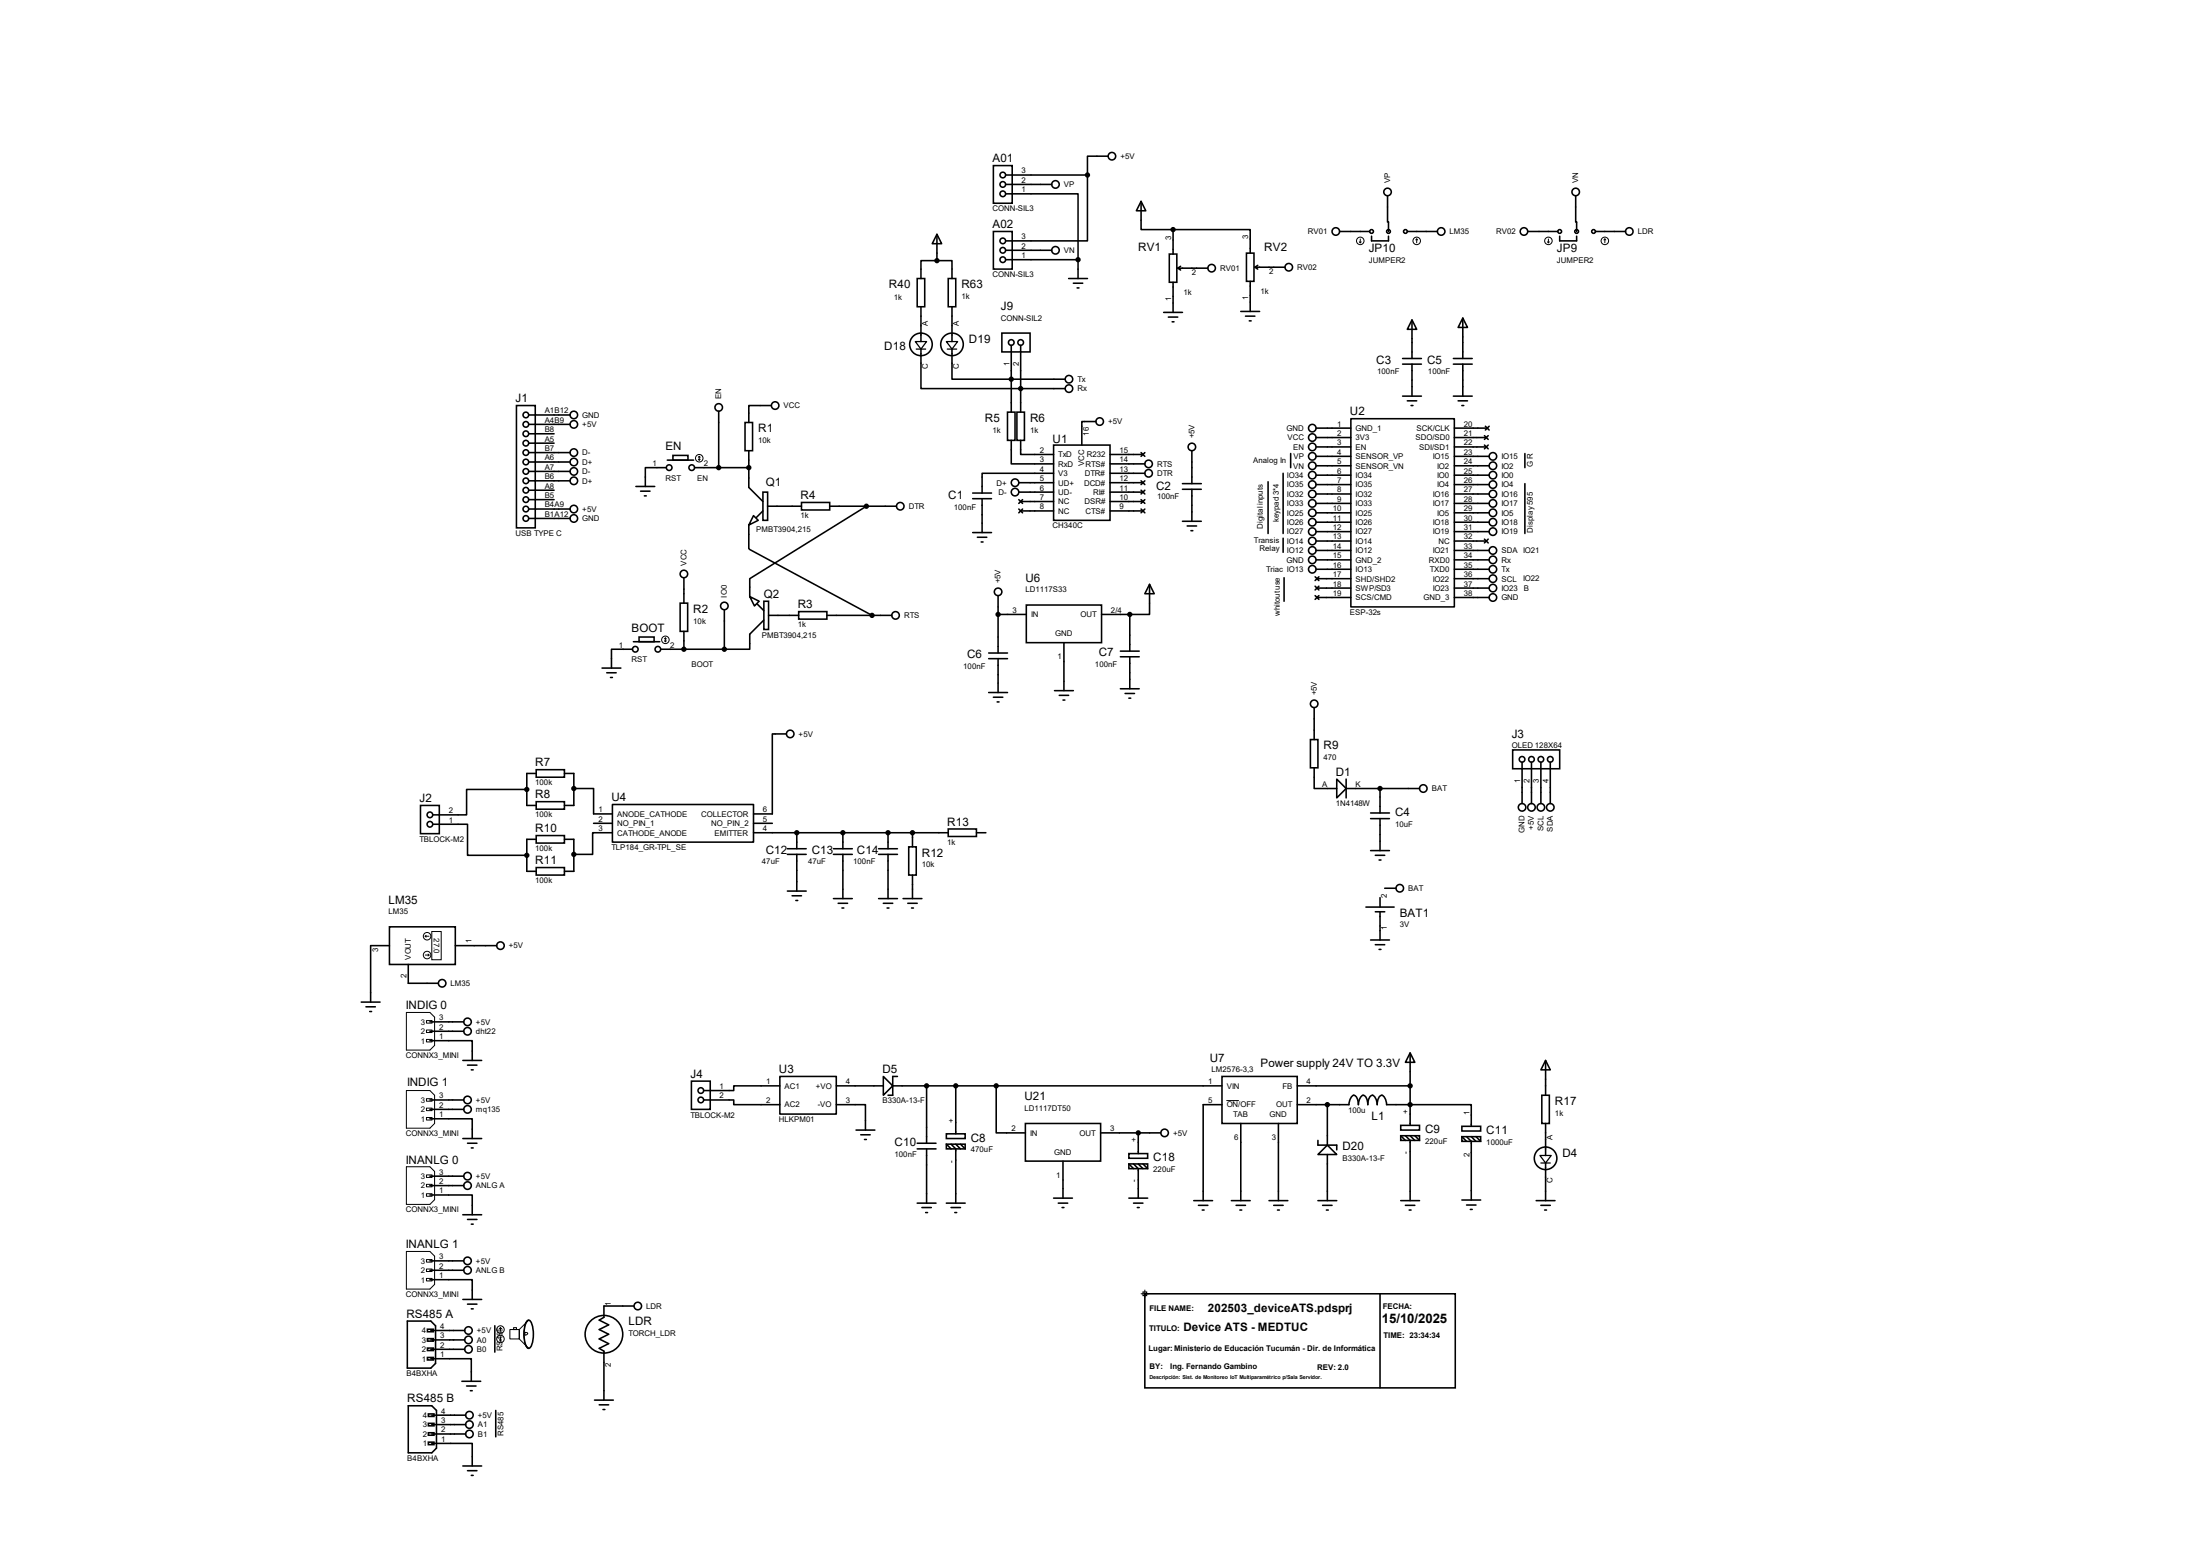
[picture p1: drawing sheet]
<svg xmlns="http://www.w3.org/2000/svg" width="297mm" height="210mm" viewBox="0 0 297 210" stroke-linecap="round" stroke-linejoin="round" font-family="sans-serif">
<g fill="none" stroke="#000" stroke-width=".21">
<path d="M123.8 37.6h1v3.8h-1zM126.5 31.6l.6 1.3h-1.2zM126.5 35.2h-2.2v2.4M126.5 35.2h2v2.4M126.5 31.6v3.6M128 37.6h1v3.8h-1zM134.1 22.4h2.6v5h-2.6zM134.1 31.2h2.6v5.1h-2.6zM135.8 26.2h9.7v8.9M135.8 23.6h11M135.8 35.1h9.7M135.8 24.9h6.2"/>
<path d="M135.8 33.8h6.2M144.3 37.6h2.5M144.9 38.2h1.3M145.4 38.9h.3M145.5 35.1v2.5M146.8 23.6v8.9h-11M149.6 21.1h-2.8v2.5M154.1 27.2l.6 1.2h-1.3zM154.1 27.2v3.8h4.3M157.9 34.3h1v3.8h-1zM158.4 31h10.4v3.2M158.4 31v3.3"/>
<path d="M158.4 38.1v4.1M159 36.2h4.1M159 36.2l.4 .2M159.4 35.9l-.4 .3M168.3 34.2h1v3.8h-1zM168.8 38v4M169.4 36.1h4.1M169.4 36.1l.4 .2M169.8 35.8l-.4 .3M180.8 31.2h4.1M185.2 31.9v.6h2.3v-.6M187.3 26.4v3.6h.2v1.2"/>
<path d="M190 31.2h4.1M206.2 31.2h4.1M210.6 31.9v.6h2.3v-.6M212.7 26.4v3.6h.2v1.2M215.4 31.2h4.1M69.7 54.7h2.6v16.5h-2.6zM71.4 56h5.6M71.4 57.3h5.6M71.4 58.5h3.4M71.4 59.8h3.4M97 55.5v7.6M100.6 57h1v3.8h-1z"/>
<path d="M104.1 54.7h-3v2.3M124.3 47.1v5.4h19.5M124.3 41.4v4.7M128.5 47.1v4.1h15.3M128.5 41.4v4.7M135.3 45h3.8v2.5h-3.8zM136 55.6h1v3.8h-1zM136.5 59.4v3.2h5.7M136.5 46.6v9M137.3 55.6h1v3.8h-1zM137.8 59.4v1.9h4.4M137.8 46.6v9"/>
<path d="M148 56.9h-2v3.2M157.1 42.2h2.5M157.7 42.8h1.3M158.2 43.4h.3M167.5 42h2.6M168.1 42.7h1.3M168.7 43.3h.2M177.7 57.8h4.7M177.7 59.1h4.7M182.4 56.5h13.9v25.4h-13.9zM189.4 48.4h2.5M189.4 49.1h2.5"/>
<path d="M189.4 53.5h2.5M190 54.1h1.3M190.5 54.7h.3M190.6 43.2l.7 1.2h-1.3zM190.6 43.2v5.2M190.6 49.1v4.4M196.2 48.4h2.6M196.2 49.1h2.6M196.2 53.5h2.6M196.3 57.8h4.5M196.3 59.1h4.4M196.8 54.1h1.3"/>
<path d="M197.4 54.7h.2M197.5 42.9l.6 1.3h-1.3zM197.5 42.9v5.5M197.5 49.1v4.4M200.4 58.8l.5 .5M200.5 57.5l.5 .5M200.9 58.8l-.5 .5M201 57.5l-.5 .5M71.4 70h5.6M71.4 68.7h5.6M71.4 61.1h5.6M71.4 62.4h5.6"/>
<path d="M71.4 63.6h5.6M71.4 64.9h5.6M71.4 66.2h3.4M71.4 67.4h3.4M85.9 65.7h2.5M86.5 66.3h1.3M87 66.9h.2M90 63.1h-2.9v2.6M90.1 62.1h3.5M90.8 61.5h2.1v.6h-2.1zM92.3 78v3.4M93.8 63.1h7.3"/>
<path d="M101.1 70.9v3.1l.1 .2 16.5 8.9M101.1 60.8v5l1.9 1.9M101.7 69.6l.7 .6-1.3 .7zM103 66.4h.6v3.8h-.6zM103 69l-.9 .8M103.6 68.3h4.6M108.2 67.8h3.8v1h-3.8zM112 68.3h9M117 68.3l-15.8 9.8v2.4M131.3 71.9h2.6M131.3 66.5h2.6M131.3 67.3h2.6"/>
<path d="M132 72.5h1.2M132.5 73.2h.2M132.6 67.3v4.6M137.5 65.2h4.7M137.5 66.4h4.7M137.5 67.4l.5 .5M137.5 68.7l.5 .5M137.8 67.7h4.4M137.8 69h4.4M138 67.4l-.5 .5M138 68.7l-.5 .5M142.2 60.1h7.7v10.1h-7.7z"/>
<path d="M142.2 63.9h-9.6v2.6M149.9 65.2h4.4M149.9 66.4h4.4M149.9 67.7h4.4M149.9 69h4.4M149.9 61.3h4.4M149.9 62.6h4.7M149.9 63.9h4.7M154.1 68.7l.5 .5M154.1 67.4l.5 .5M154.1 66.2l.5 .5M154.1 64.9l.5 .5"/>
<path d="M154.1 61.1l.5 .5M154.6 68.7l-.5 .5M154.6 67.4l-.5 .5M154.6 66.2l-.5 .5M154.6 64.9l-.5 .5M154.6 61.1l-.5 .5M155.2 78.9l.6 1.2h-1.2zM155.2 78.9v4h-2.7M159.6 65.3h2.6M159.6 66h2.6M159.6 70.4h2.6M160.3 71h1.2"/>
<path d="M160.8 71.6h.2M160.9 60.8v4.5M160.9 66v4.4M171.2 65v7M173.2 63.9v8.1M173.2 72.6v1.9M173.4 78v3.2M174.2 61.2v1.9M177.5 77.9l.6 .5M177.5 79.1l.6 .5M177.7 60.3h4.7M177.7 61.6h4.7"/>
<path d="M177.7 62.9h4.7M177.7 64.1h4.7M177.7 65.4h4.7M177.7 66.7h4.7M177.7 67.9h4.7M177.7 69.2h4.7M177.7 70.5h4.7M177.7 71.8h4.7M177.7 73h4.7M177.7 74.3h4.7M177.7 75.6h4.7M177.7 76.8h4.7"/>
<path d="M177.8 78.1h4.6M177.8 79.4h4.6M178.1 77.9l-.6 .5M178.1 79.1l-.6 .5M196.3 60.3h4.4M196.3 61.6h4.7M196.3 62.9h4.7M196.3 64.1h4.7M196.3 65.4h4.7M196.3 66.7h4.7M196.3 67.9h4.7M196.3 69.2h4.7"/>
<path d="M196.3 70.5h4.7M196.3 71.8h4.7M196.3 73h4.4M196.3 74.3h4.7M196.3 75.6h4.7M196.3 76.8h4.7M196.3 78.1h4.7M196.3 79.4h4.7M200.4 60.1l.5 .5M200.4 72.8l.5 .5M200.9 60.1l-.5 .5M200.9 72.8l-.5 .5"/>
<path d="M205.9 61.2v1.9M205.9 65.3v6.7M81.3 90.2h2.5M81.9 90.8h1.3M82.4 91.4h.3M85.4 87.6h-2.9v2.6M85.5 86.6h3.6M86.3 86h2v.6h-2zM89.2 87.6h8.6M91.8 81.4h1v3.8h-1zM92.3 85.2v2.4M97.8 82.3v5.3"/>
<path d="M101.2 80.5l1.3 .7-.6 .6zM102.2 81.5l.9 .9M103.1 81.2h.7v3.8h-.7zM103.1 83.7l-1.9 1.9v2h-3.4M103.8 83.1h4M106.2 99.1h-1.9v10.8h-2.6M107.8 82.5h3.8v1.1h-3.8zM111.6 83.1h8.8M133.5 88.1h2.5M133.5 88.9h2.5M133.5 93.5h2.5M134.1 94.1h1.3"/>
<path d="M134.6 94.7h.3M134.7 80.4v7.7M134.7 88.9v4.6M134.7 82.9h3.9M138.6 81.7h10.1v5h-10.1zM142.4 93.2h2.5M143 93.9h1.3M143.5 94.5h.3M143.6 86.7v6.5M148.7 82.9h3.8M151.3 87.9h2.5M151.3 88.6h2.5"/>
<path d="M151.3 93h2.5M151.9 93.6h1.3M152.4 94.2h.3M152.5 82.9v5M152.5 88.6v4.4M176.9 99.8h1v3.8h-1zM177.4 95.5v4.3M177.5 80.4l.6 .5M177.8 80.6h4.6M178.1 80.4l-.6 .5M196.3 80.6h4.7M56.8 108.7h2.5v3.8h-2.5z"/>
<path d="M58.4 111.3h4.7v4.1h8M71.1 106.6h-8.1v3.4h-4.6M72.4 103.9h3.8v1h-3.8zM72.4 108.2h3.8v1h-3.8zM72.4 112.8h3.8v1h-3.8zM72.4 117.1h3.8v1h-3.8zM72.4 104.4h-1.3v4.3h1.3M72.4 113.3h-1.3v4.3h1.3M76.2 104.4h1.3v4.3h-1.3M76.2 113.3h1.3v4.3h-1.3M77.5 106.4h2.6v3.5h2.6M80.1 111.1h2.6"/>
<path d="M82.7 108.6h19v5.1h-19zM82.7 112.4h-2.7v2.9h-2.5M101.7 112.4h26.3M101.7 111.1h2.6M106.3 114.6h2.5M106.3 115.3h2.5M107.6 112.4h.1M107.6 112.4v2.2M107.6 115.3v5M112.5 114.6h2.6M112.5 115.3h2.6M113.8 112.4h.1"/>
<path d="M113.8 112.4v2.2M113.8 115.3v6M118.6 114.6h2.6M118.6 115.3h2.6M119.9 112.4h.1M119.9 112.4v2.2M119.9 115.3v6M122.7 114.3h1v3.8h-1zM123.2 112.4v1.9M123.2 118.1v3.2M128 111.9h3.8v1h-3.8zM131.8 112.4h1.3"/>
<path d="M177.4 103.6v2.8h3.1M180.5 105.2l1.2 1.2-1.2 1.3zM181.7 106.4h9.9M181.7 105.2v2.5M185 114.8h2.6M185 109.7h2.6M185 110.5h2.6M185.7 115.4h1.2M186.2 116.1h.2M186.3 106.4v3.3M186.3 110.5v4.3M186.9 119.9h1.6"/>
<path d="M204.2 101.2h6.4v2.6h-6.4zM205.5 102.9v5.6M206.8 102.9v5.6M208 102.9v5.6M209.3 102.9v5.6M48.8 135.3h2.5M49.4 135.9h1.3M49.9 136.5h.3M52.6 125.1h8.9v5.1h-8.9zM52.6 127.6h-2.6v7.7M55.1 130.2v2.5h4.1M58 139.2h4.6"/>
<path d="M58 137.9h4.6M61.5 127.6h5.6M106.3 120.3h2.5M106.9 120.9h1.3M107.4 121.5h.3M112.5 121.3h2.6M113.2 121.9h1.2M113.7 122.6h.2M118.6 121.3h2.6M119.3 121.9h1.2M119.8 122.6h.2M121.9 121.3h2.6"/>
<path d="M122.6 121.9h1.2M123.1 122.6h.2M184.4 122.4h3.8M185 126.9h2.6M185.7 123.1h1.2M185.7 127.5h1.2M186.2 128.1h.2M186.3 121.2v1.2M186.3 123.1v3.8M58 140.5h5.8v2.6M58 151h5.8v2.7M58 149.7h4.6"/>
<path d="M58 148.5h4.6M58 158.7h4.6M62.5 143.1h2.5M62.5 153.7h2.5M63.1 154.3h1.3M63.1 143.8h1.3M63.6 144.4h.3M63.6 154.9h.3M93.3 145.9h2.6v3.8h-2.6zM95 148.5h4.1v.6h6.2M105.3 145.3h7.6v5.1h-7.6zM105.3 146.6h-6.2v.6h-4.1"/>
<path d="M112.9 149.1h3.9v3.4M112.9 146.6h6.4M115.6 152.5h2.5M116.2 153.2h1.3M116.7 153.8h.3M119.3 145.3l1.2 1.3-1.2 1.2zM120.5 146.6h44.5M121.2 145.3h-.7v2.5h-.6M123.8 154.3h2.6M123.8 155.1h2.6M125.1 146.6v7.7M125.1 155.1v7.3"/>
<path d="M127.8 153h2.5v.7h-2.5zM127.8 154.4h2.5v.7h-2.5zM127.8 154.4l.6 .7M128.4 154.4l.6 .7v7.3M129 146.6v6.4M129 154.4l.7 .7M129.7 154.4l.6 .7M134.5 146.6v6.3h3.9M138.4 151.6h10.2v5.1h-10.2zM143.5 156.7v5M148.6 152.9h8.1M152.4 155.7h2.5v.6h-2.5z"/>
<path d="M152.4 157.1h2.5v.6h-2.5zM152.4 157.1l.6 .6M153 157.1l.7 .6v4M153.7 152.9v2.8M153.7 157.1l.6 .6M154.3 157.1l.6 .6M165 145.3h10.1v6.3h-10.1zM165 149.1h-2.6v13M167.5 151.6v10.5M172.6 151.6v10.5M175.1 149.1h7a1.35 1.35 0 0 1 .7-1.3 1.16 1.16 0 0 1 .6 1.3 1.35 1.35 0 0 1 .6-1.3 1.16 1.16 0 0 1 .7 1.3 1.16 1.16 0 0 1 .6-1.3 1.35 1.35 0 0 1 .6 1.3 1.16 1.16 0 0 1 .7-1.3 1.35 1.35 0 0 1 .6 1.3h11.4v2.9M175.1 146.6h15.3"/>
<path d="M177.9 153.9v.7h2.6v.6M179.2 154.6l1.3 1.2h-2.6zM179.2 149.1v5.5M179.2 155.8v6.3M189.1 151.9h2.5v.6h-2.5zM189.1 153.3h2.5v.6h-2.5zM189.1 153.3l.6 .6M189.7 153.3l.7 .6v8.2M190.4 142.1l.6 1.3h-1.3zM190.4 142.1v9.8M190.4 153.3l.6 .6M191 153.3l.6 .6"/>
<path d="M197.4 152h2.5v.7h-2.5zM197.4 153.4h2.5v.7h-2.5zM197.4 153.4l.6 .7M198 153.4l.6 .7v7.9M198.6 153.4l.7 .7M199.3 153.4l.6 .7M208.2 147.8h1v3.8h-1zM208.7 143.1l.6 1.3h-1.3zM208.7 143.1v4.7M208.7 151.6v4.4M208.7 157v5.1M55 178.3h3.2l.6 .6v5.1l-.6 .7h-3.2z"/>
<path d="M57.7 179.4h.8v.3h-.8zM58 161.3h5.8v2.7M58 172.7h5.8v2.7M58 160h4.6M58 171.4h4.6M58 170.2h4.6M58.2 179.6h4.5M62.5 164h2.5M62.5 175.4h2.5M63.1 164.6h1.3M63.1 176h1.3M63.6 165.2h.3"/>
<path d="M63.6 176.7h.3M66.8 178.9v3.6M71.2 178.3l.2-.1a1.38 1.38 0 0 1 .6 1.3 3.8 3.8 0 0 1-.4 2.4l-.2 .1a1.38 1.38 0 0 1-.6-1.3 3.8 3.8 0 0 1 .4-2.4zM85.6 176.3h-4.1v1.5l-.6 .4 1.3 .6-1.3 .7 1.3 .6-1.3 .6 1.3 .7-1.3 .6 .6 .4v6.6M123.8 162.4h2.6M124.5 163h1.2M125 163.7h.2M127.8 162.4h2.5M128.4 163h1.3M128.9 163.7h.3M142.2 161.7h2.6M142.9 162.4h1.2"/>
<path d="M143.4 163h.2M152.4 161.7h2.5M153 162.4h1.3M153.5 163h.3M154.6 174.6h41.9v12.7h-41.9zM161.2 162.1h2.5M161.8 162.7h1.3M162.3 163.3h.3M166.2 162.1h2.6M166.9 162.7h1.2M167.4 163.3h.2M171.3 162.1h2.6"/>
<path d="M172 162.7h1.2M172.5 163.3h.2M177.9 162.1h2.6M178.6 162.7h1.2M179.1 163.3h.2M186.3 174.6v12.7M189.1 162.1h2.5M189.7 162.7h1.3M190.2 163.3h.3M197.4 162h2.5M198 162.6h1.3M198.5 163.2h.3"/>
<path d="M207.4 162.1h2.5M208 162.7h1.3M208.5 163.3h.3M55.1 189.7h3.2l.6 .7v5.1l-.6 .6h-3.2zM57.7 183.2h.8v.4h-.8zM57.7 181.9h.8v.4h-.8zM57.7 180.7h.8v.3h-.8zM57.8 194.6h.8v.4h-.8zM57.8 193.4h.8v.3h-.8zM57.8 192.1h.8v.3h-.8zM57.8 190.8h.8v.4h-.8zM58.2 183.4h5.4v3"/>
<path d="M58.2 180.8h4.5M58.2 182.1h4.5M58.3 194.8h5.5v3.1M58.3 191h4.6M58.3 192.3h4.6M58.3 193.5h4.6M62.4 186.4h2.5M62.5 197.9h2.5M63 187.1h1.3M63.1 198.5h1.3M63.5 187.7h.3M63.6 199.1h.3"/>
<path d="M66.9 190.4v3.5M80.3 189h2.5M80.9 189.6h1.3M81.4 190.2h.3"/>
<circle cx="135.4" cy="23.6" r=".38"/>
<circle cx="135.4" cy="26.2" r=".38"/>
<circle cx="135.4" cy="24.9" r=".38"/>
<circle cx="135.4" cy="35.1" r=".38"/>
<circle cx="135.4" cy="33.8" r=".38"/>
<circle cx="135.4" cy="32.5" r=".38"/>
<circle cx="142.5" cy="24.9" r=".51"/>
<circle cx="142.5" cy="33.8" r=".51"/>
<circle cx="150.1" cy="21.1" r=".51"/>
<circle cx="163.6" cy="36.2" r=".51"/>
<circle cx="174" cy="36.1" r=".51"/>
<circle cx="180.3" cy="31.2" r=".51"/>
<circle cx="185.2" cy="31.2" r=".25"/>
<circle cx="187.3" cy="25.9" r=".51"/>
<circle cx="187.5" cy="31.2" r=".25"/>
<circle cx="189.7" cy="31.2" r=".25"/>
<circle cx="194.6" cy="31.2" r=".51"/>
<circle cx="205.7" cy="31.2" r=".51"/>
<circle cx="210.6" cy="31.2" r=".25"/>
<circle cx="212.7" cy="25.9" r=".51"/>
<circle cx="212.9" cy="31.2" r=".25"/>
<circle cx="215.1" cy="31.2" r=".25"/>
<circle cx="220" cy="31.2" r=".51"/>
<circle cx="71" cy="56" r=".38"/>
<circle cx="71" cy="58.5" r=".38"/>
<circle cx="71" cy="57.3" r=".38"/>
<circle cx="71" cy="59.8" r=".38"/>
<circle cx="77.5" cy="56" r=".51"/>
<circle cx="77.5" cy="57.3" r=".51"/>
<circle cx="97" cy="55" r=".51"/>
<circle cx="104.6" cy="54.7" r=".51"/>
<circle cx="124.3" cy="46.5" r="1.52"/>
<circle cx="128.5" cy="46.5" r="1.52"/>
<circle cx="136.5" cy="46.2" r=".38"/>
<circle cx="137.8" cy="46.2" r=".38"/>
<circle cx="144.3" cy="51.2" r=".51"/>
<circle cx="144.3" cy="52.5" r=".51"/>
<circle cx="148.5" cy="56.9" r=".51"/>
<circle cx="177.2" cy="59.1" r=".51"/>
<circle cx="177.2" cy="57.8" r=".51"/>
<circle cx="71" cy="62.4" r=".38"/>
<circle cx="71" cy="66.2" r=".38"/>
<circle cx="71" cy="68.7" r=".38"/>
<circle cx="71" cy="67.4" r=".38"/>
<circle cx="71" cy="63.6" r=".38"/>
<circle cx="71" cy="64.9" r=".38"/>
<circle cx="71" cy="61.1" r=".38"/>
<circle cx="71" cy="70" r=".38"/>
<circle cx="77.5" cy="61.1" r=".51"/>
<circle cx="77.5" cy="62.4" r=".51"/>
<circle cx="77.5" cy="63.6" r=".51"/>
<circle cx="77.5" cy="68.7" r=".51"/>
<circle cx="77.5" cy="64.9" r=".51"/>
<circle cx="77.5" cy="70" r=".51"/>
<circle cx="90.3" cy="63.1" r=".38"/>
<circle cx="92.3" cy="77.5" r=".51"/>
<circle cx="93.4" cy="63.1" r=".38"/>
<circle cx="121.5" cy="68.3" r=".51"/>
<circle cx="134.7" cy="79.9" r=".51"/>
<circle cx="137" cy="66.4" r=".51"/>
<circle cx="137" cy="65.2" r=".51"/>
<circle cx="155.1" cy="63.9" r=".51"/>
<circle cx="155.1" cy="62.6" r=".51"/>
<circle cx="160.9" cy="60.3" r=".51"/>
<circle cx="177.2" cy="61.6" r=".51"/>
<circle cx="177.2" cy="60.3" r=".51"/>
<circle cx="177.2" cy="71.8" r=".51"/>
<circle cx="177.2" cy="76.8" r=".51"/>
<circle cx="177.2" cy="67.9" r=".51"/>
<circle cx="177.2" cy="62.9" r=".51"/>
<circle cx="177.2" cy="70.5" r=".51"/>
<circle cx="177.2" cy="73" r=".51"/>
<circle cx="177.2" cy="65.4" r=".51"/>
<circle cx="177.2" cy="74.3" r=".51"/>
<circle cx="177.2" cy="66.7" r=".51"/>
<circle cx="177.2" cy="64.1" r=".51"/>
<circle cx="177.2" cy="69.2" r=".51"/>
<circle cx="177.2" cy="75.6" r=".51"/>
<circle cx="201.5" cy="61.6" r=".51"/>
<circle cx="201.5" cy="76.8" r=".51"/>
<circle cx="201.5" cy="78.1" r=".51"/>
<circle cx="201.5" cy="75.6" r=".51"/>
<circle cx="201.5" cy="74.3" r=".51"/>
<circle cx="201.5" cy="66.7" r=".51"/>
<circle cx="201.5" cy="65.4" r=".51"/>
<circle cx="201.5" cy="62.9" r=".51"/>
<circle cx="201.5" cy="70.5" r=".51"/>
<circle cx="201.5" cy="67.9" r=".51"/>
<circle cx="201.5" cy="79.4" r=".51"/>
<circle cx="201.5" cy="71.8" r=".51"/>
<circle cx="201.5" cy="69.2" r=".51"/>
<circle cx="201.5" cy="64.1" r=".51"/>
<circle cx="85.8" cy="87.6" r=".38"/>
<circle cx="88.8" cy="87.6" r=".38"/>
<circle cx="97.8" cy="81.8" r=".51"/>
<circle cx="106.7" cy="99.1" r=".51"/>
<circle cx="120.9" cy="83.1" r=".51"/>
<circle cx="177.4" cy="95" r=".51"/>
<circle cx="201.5" cy="80.6" r=".51"/>
<circle cx="58" cy="110" r=".38"/>
<circle cx="58" cy="111.3" r=".38"/>
<circle cx="189" cy="119.9" r=".51"/>
<circle cx="192.2" cy="106.4" r=".51"/>
<circle cx="205.5" cy="109" r=".51"/>
<circle cx="205.5" cy="102.5" r=".38"/>
<circle cx="206.8" cy="109" r=".51"/>
<circle cx="206.8" cy="102.5" r=".38"/>
<circle cx="208" cy="109" r=".51"/>
<circle cx="208" cy="102.5" r=".38"/>
<circle cx="209.3" cy="109" r=".51"/>
<circle cx="209.3" cy="102.5" r=".38"/>
<circle cx="59.7" cy="132.7" r=".51"/>
<circle cx="63.1" cy="137.9" r=".51"/>
<circle cx="63.1" cy="139.2" r=".51"/>
<circle cx="67.6" cy="127.6" r=".51"/>
<circle cx="63.1" cy="149.7" r=".51"/>
<circle cx="63.1" cy="148.5" r=".51"/>
<circle cx="63.1" cy="158.7" r=".51"/>
<circle cx="94.6" cy="147.2" r=".38"/>
<circle cx="94.6" cy="148.5" r=".38"/>
<circle cx="157.2" cy="152.9" r=".51"/>
<circle cx="208.7" cy="156.3" r="1.52"/>
<circle cx="63.1" cy="160" r=".51"/>
<circle cx="63.1" cy="171.5" r=".51"/>
<circle cx="63.1" cy="170.2" r=".51"/>
<circle cx="63.2" cy="179.6" r=".51"/>
<circle cx="86.1" cy="176.3" r=".51"/>
<circle cx="63.2" cy="182.1" r=".51"/>
<circle cx="63.2" cy="180.8" r=".51"/>
<circle cx="63.4" cy="193.5" r=".51"/>
<circle cx="63.4" cy="192.3" r=".51"/>
<circle cx="63.4" cy="191" r=".51"/>
<circle cx="81.5" cy="180.1" r="2.54"/>
</g>
<g fill="#000" stroke="#000" stroke-width=".21">
<circle cx="126.5" cy="35.2" r=".25"/>
<circle cx="145.5" cy="35.1" r=".25"/>
<circle cx="146.8" cy="23.6" r=".25"/>
<circle cx="158.4" cy="31" r=".25"/>
<circle cx="136.5" cy="51.2" r=".25"/>
<circle cx="137.8" cy="52.5" r=".25"/>
<circle cx="97" cy="63.1" r=".25"/>
<circle cx="101.1" cy="63.1" r=".25"/>
<circle cx="117" cy="68.3" r=".25"/>
<circle cx="92.3" cy="87.6" r=".25"/>
<circle cx="97.8" cy="87.6" r=".25"/>
<circle cx="117.7" cy="83.1" r=".25"/>
<circle cx="134.7" cy="82.9" r=".25"/>
<circle cx="152.5" cy="82.9" r=".25"/>
<circle cx="71.1" cy="106.6" r=".25"/>
<circle cx="71.1" cy="115.4" r=".25"/>
<circle cx="77.5" cy="106.4" r=".25"/>
<circle cx="77.5" cy="115.3" r=".25"/>
<circle cx="107.6" cy="112.4" r=".25"/>
<circle cx="113.8" cy="112.4" r=".25"/>
<circle cx="119.9" cy="112.4" r=".25"/>
<circle cx="123.2" cy="112.4" r=".25"/>
<circle cx="186.3" cy="106.4" r=".25"/>
<circle cx="125.1" cy="146.6" r=".25"/>
<circle cx="129" cy="146.6" r=".25"/>
<circle cx="134.5" cy="146.6" r=".25"/>
<circle cx="153.7" cy="152.9" r=".25"/>
<circle cx="179.2" cy="149.1" r=".25"/>
<circle cx="190.4" cy="146.6" r=".25"/>
<circle cx="190.4" cy="149.1" r=".25"/>
</g>
<g fill="none" stroke="#000" stroke-width=".14">
<path d="M183.5 32.6l.1 .2M183.6 32.3v.5M183.8 32.6l-.2 .2M191.3 32.3l-.2 .1M191.3 32.3l.1 .1M191.3 32.3v.5M208.9 32.6l.1 .2M209 32.3v.5M209.2 32.6l-.2 .2M216.7 32.3l-.2 .1M216.7 32.3l.1 .1M216.7 32.3v.5"/>
<path d="M94.3 62l.1 .1M94.4 61.6v.5M94.4 61.6l-.1 .1M94.4 61.6l.1 .1M94.5 62l-.1 .1M89.7 86.5l.1 .1M89.8 86.1v.5M89.8 86.1l-.1 .1M89.8 86.1l.2 .1M90 86.5l-.2 .1M54.9 136.7h3.1l.7 .6v3.8l-.7 .6h-3.1zM57.4 128.9h.5"/>
<path d="M57.4 126.4l.1 .1M57.4 126.4h.5M57.5 126.2l-.1 .2M57.6 139h.7v.4h-.7zM57.6 137.8h.7v.3h-.7zM57.8 128.8l.1 .1M57.9 128.9l-.1 .1M58.3 125.7h1.3v3.8h-1.3zM54.9 147.2h3.1l.7 .6v3.8l-.7 .7h-3.1zM54.9 157.5h3.1l.7 .6v3.8l-.7 .7h-3.1zM57.6 140.3h.7v.3h-.7zM57.6 150.8h.7v.4h-.7z"/>
<path d="M57.6 149.6h.7v.3h-.7zM57.6 148.3h.7v.3h-.7zM57.6 159.9h.7v.3h-.7zM57.6 158.6h.7v.3h-.7zM165.6 148.5h1.6M54.9 168.9h3.1l.7 .6v3.9l-.7 .6h-3.1zM57.6 161.1h.7v.4h-.7zM57.6 172.6h.7v.3h-.7zM57.6 171.3h.7v.3h-.7zM57.6 170h.7v.3h-.7zM67.6 179.2l-.2 .1M67.6 179.2l.1 .1"/>
<path d="M67.6 179.2v.5M68.8 179.5h1.3v1.2h-1.3zM69.3 179.2h.4v.3h-.4zM70.9 179.8l.3 .1v.2l-.3 .1zM71.2 178.3a3.9 3.9 0 0 0 0 3.6l.2 .1-1.3-1.3v-1.2l1.3-1.3zM154.1 174.6h1M154.3 174.4h.5v.5h-.5zM154.6 174.1v1M67.4 180.8l.2 .2M67.6 180.5v.5M67.7 180.8l-.1 .2"/>
<circle cx="183.6" cy="32.5" r=".51"/>
<circle cx="191.3" cy="32.5" r=".51"/>
<circle cx="209" cy="32.5" r=".51"/>
<circle cx="216.7" cy="32.5" r=".51"/>
<circle cx="94.4" cy="61.8" r=".51"/>
<circle cx="89.8" cy="86.4" r=".51"/>
<circle cx="57.7" cy="128.9" r=".51"/>
<circle cx="57.7" cy="126.4" r=".51"/>
<circle cx="67.6" cy="179.5" r=".51"/>
<circle cx="67.6" cy="180.7" r=".51"/>
</g>
<path d="M123.6 46.1h1.5l-.8 1zM123.7 47.1h1.3M127.8 46.1h1.5l-.8 1zM127.9 47.1h1.3M207.9 156h1.5l-.7 1zM208 157h1.3" fill="none" stroke="#000" stroke-width=".17"/>
<text font-size="1.8" x="186.6" y="178.5">15/10/2025</text>
<g font-size="1.6">
<text x="134" y="21.9">A01</text>
<text x="134" y="30.8">A02</text>
<text x="153.7" y="33.8">RV1</text>
<text x="170.7" y="33.8">RV2</text>
<text x="184.8" y="34.1">JP10</text>
<text x="210.2" y="34.1">JP9</text>
<text x="120" y="38.9">R40</text>
<text x="129.8" y="38.9">R63</text>
<text x="135.1" y="41.8">J9</text>
<text x="119.4" y="47.3">D18</text>
<text x="130.8" y="46.3">D19</text>
<text x="185.8" y="49.2">C3</text>
<text x="192.7" y="49.2">C5</text>
<text x="69.6" y="54.3">J1</text>
<text x="102.4" y="58.3">R1</text>
<text x="133" y="56.9">R5</text>
<text x="139.1" y="56.9">R6</text>
<text x="142.1" y="59.7">U1</text>
<text x="182.2" y="56">U2</text>
<text x="89.8" y="60.7">EN</text>
<text x="103.4" y="65.6">Q1</text>
<text x="108.1" y="67.4">R4</text>
<text x="128" y="67.4">C1</text>
<text x="156.1" y="66.1">C2</text>
<text x="93.6" y="82.7">R2</text>
<text x="103.1" y="80.7">Q2</text>
<text x="107.7" y="82.1">R3</text>
<text x="138.4" y="78.5">U6</text>
<text x="85.3" y="85.3">BOOT</text>
<text x="130.6" y="88.8">C6</text>
<text x="148.3" y="88.6">C7</text>
<text x="178.7" y="101.1">R9</text>
<text x="204.1" y="99.6">J3</text>
<text x="72.3" y="103.4">R7</text>
<text x="72.3" y="107.7">R8</text>
<text x="180.3" y="104.7">D1</text>
<text x="56.6" y="108.2">J2</text>
<text x="72.3" y="112.3">R10</text>
<text x="82.5" y="108.1">U4</text>
<text x="127.9" y="111.4">R13</text>
<text x="188.3" y="110.2">C4</text>
<text x="72.3" y="116.6">R11</text>
<text x="103.4" y="115.2">C12</text>
<text x="109.6" y="115.2">C13</text>
<text x="115.7" y="115.2">C14</text>
<text x="124.5" y="115.6">R12</text>
<text x="52.5" y="122">LM35</text>
<text x="189" y="123.7">BAT1</text>
<text x="54.8" y="136.2">INDIG 0</text>
<text x="163.3" y="143.3">U7</text>
<text x="54.9" y="146.6">INDIG 1</text>
<text x="93.2" y="145.5">J4</text>
<text x="105.2" y="144.8">U3</text>
<text x="119.1" y="144.8">D5</text>
<text x="138.3" y="148.5">U21</text>
<text x="170.2" y="144.1">Power supply 24V TO 3.3V</text>
<text x="209.9" y="149.1">R17</text>
<text x="120.8" y="154.7">C10</text>
<text x="131.1" y="154.1">C8</text>
<text x="181.2" y="155.2">D20</text>
<text x="185.2" y="151.2">L1</text>
<text x="192.4" y="153">C9</text>
<text x="200.7" y="153.1">C11</text>
<text x="54.8" y="157.1">INANLG 0</text>
<text x="155.7" y="156.8">C18</text>
<text x="210.9" y="156.1">D4</text>
<text x="54.8" y="168.5">INANLG 1</text>
<text x="54.9" y="177.8">RS485 A</text>
<text x="84.8" y="178.9">LDR</text>
<text x="159.8" y="179.7">Device ATS - MEDTUC</text>
<text x="163.1" y="177">202503_deviceATS.pdsprj</text>
<text x="55" y="189.3">RS485 B</text>
</g>
<g font-size="1.1">
<text x="137.9" y="23.4">3</text>
<text x="151.3" y="21.5">+5V</text>
<text x="134" y="28.5">CONN-SIL3</text>
<text x="137.9" y="26">1</text>
<text x="137.9" y="24.7">2</text>
<text x="143.6" y="25.3">VP</text>
<text x="187.7" y="24.8" transform="rotate(-90 187.7 24.8)">VP</text>
<text x="213.1" y="24.8" transform="rotate(-90 213.1 24.8)">VN</text>
<text x="137.9" y="34.8">1</text>
<text x="137.9" y="33.6">2</text>
<text x="137.9" y="32.3">3</text>
<text x="143.6" y="34.2">VN</text>
<text x="158.1" y="32.4" transform="rotate(-90 158.1 32.4)">3</text>
<text x="168.5" y="32.3" transform="rotate(-90 168.5 32.3)">3</text>
<text x="176.6" y="31.6">RV01</text>
<text x="184.8" y="35.5">JUMPER2</text>
<text x="195.7" y="31.6">LM35</text>
<text x="202" y="31.6">RV02</text>
<text x="210.2" y="35.5">JUMPER2</text>
<text x="221.1" y="31.6">LDR</text>
<text x="120.6" y="40.5">1k</text>
<text x="129.8" y="40.3">1k</text>
<text x="134" y="37.4">CONN-SIL3</text>
<text x="158.1" y="40.6" transform="rotate(-90 158.1 40.6)">1</text>
<text x="159.8" y="39.8">1k</text>
<text x="160.9" y="37.2">2</text>
<text x="164.7" y="36.6">RV01</text>
<text x="168.5" y="40.5" transform="rotate(-90 168.5 40.5)">1</text>
<text x="170.2" y="39.7">1k</text>
<text x="171.3" y="37">2</text>
<text x="175.1" y="36.4">RV02</text>
<text x="125.3" y="43.9" transform="rotate(-90 125.3 43.9)">A</text>
<text x="129.5" y="43.9" transform="rotate(-90 129.5 43.9)">A</text>
<text x="135.1" y="43.3">CONN-SIL2</text>
<text x="97.4" y="53.8" transform="rotate(-90 97.4 53.8)">EN</text>
<text x="125.3" y="49.8" transform="rotate(-90 125.3 49.8)">C</text>
<text x="129.5" y="49.8" transform="rotate(-90 129.5 49.8)">C</text>
<text x="136.3" y="49.4" transform="rotate(-90 136.3 49.4)">1</text>
<text x="137.5" y="49.4" transform="rotate(-90 137.5 49.4)">2</text>
<text x="145.5" y="51.6">Tx</text>
<text x="145.5" y="52.8">Rx</text>
<text x="185.9" y="50.5">100nF</text>
<text x="192.8" y="50.5">100nF</text>
<text x="73.5" y="55.8">A1B12</text>
<text x="73.5" y="57.1">A4B9</text>
<text x="73.5" y="58.3">B8</text>
<text x="73.5" y="59.6">A5</text>
<text x="78.6" y="56.4">GND</text>
<text x="78.6" y="57.7">+5V</text>
<text x="102.4" y="59.8">10k</text>
<text x="105.8" y="55.1">VCC</text>
<text x="134" y="58.4">1k</text>
<text x="139.1" y="58.4">1k</text>
<text x="147" y="58.8" transform="rotate(-90 147 58.8)">16</text>
<text x="149.6" y="57.3">+5V</text>
<text x="161.2" y="59.2" transform="rotate(-90 161.2 59.2)">+5V</text>
<text x="173.7" y="58.2">GND</text>
<text x="173.8" y="59.4">VCC</text>
<text x="180.5" y="57.6">1</text>
<text x="180.5" y="58.8">2</text>
<text x="183" y="58.2">GND_1</text>
<text x="183" y="59.4">3V3</text>
<text x="191.1" y="59.4">SDO/SD0</text>
<text x="191.2" y="58.2">SCK/CLK</text>
<text x="197.6" y="57.6">20</text>
<text x="197.6" y="58.8">21</text>
<text x="73.5" y="60.9">B7</text>
<text x="73.5" y="62.1">A6</text>
<text x="73.5" y="63.4">A7</text>
<text x="73.5" y="64.7">B6</text>
<text x="73.5" y="66">A8</text>
<text x="78.6" y="61.5">D-</text>
<text x="78.6" y="62.7">D+</text>
<text x="78.6" y="64">D-</text>
<text x="78.6" y="65.3">D+</text>
<text x="88.1" y="62.9">1</text>
<text x="89.8" y="64.9">RST</text>
<text x="94.1" y="65">EN</text>
<text x="95" y="62.9">2</text>
<text x="134.5" y="65.5">D+</text>
<text x="140.4" y="61.1">2</text>
<text x="140.4" y="62.4">3</text>
<text x="140.4" y="63.7">4</text>
<text x="140.4" y="64.9">5</text>
<text x="142.9" y="61.7">TxD</text>
<text x="142.9" y="63">RxD</text>
<text x="142.9" y="64.3">V3</text>
<text x="142.9" y="65.5">UD+</text>
<text x="146.3" y="65.5">DCD#</text>
<text x="146.4" y="62.9" transform="rotate(-90 146.4 62.9)">VCC</text>
<text x="146.5" y="64.3">DTR#</text>
<text x="146.6" y="63">RTS#</text>
<text x="146.7" y="61.7">R232</text>
<text x="151.1" y="61.1">15</text>
<text x="151.1" y="62.4">14</text>
<text x="151.1" y="63.7">13</text>
<text x="151.1" y="64.9">12</text>
<text x="156.2" y="64.3">DTR</text>
<text x="156.2" y="63">RTS</text>
<text x="169.2" y="62.4">Analog In</text>
<text x="173.7" y="64.5">IO34</text>
<text x="173.7" y="65.8">IO35</text>
<text x="174.6" y="60.7">EN</text>
<text x="174.6" y="63.2">VN</text>
<text x="174.6" y="62">VP</text>
<text x="180.5" y="60.1">3</text>
<text x="180.5" y="61.4">4</text>
<text x="180.5" y="62.7">5</text>
<text x="180.5" y="63.9">6</text>
<text x="180.5" y="65.2">7</text>
<text x="183" y="60.7">EN</text>
<text x="183" y="62">SENSOR_VP</text>
<text x="183" y="63.2">SENSOR_VN</text>
<text x="183" y="64.5">IO34</text>
<text x="183" y="65.8">IO35</text>
<text x="191.6" y="60.7">SDI/SD1</text>
<text x="193.4" y="62">IO15</text>
<text x="194" y="63.2">IO2</text>
<text x="194" y="64.5">IO0</text>
<text x="194" y="65.8">IO4</text>
<text x="197.6" y="60.1">22</text>
<text x="197.6" y="61.4">23</text>
<text x="197.6" y="62.7">24</text>
<text x="197.6" y="63.9">25</text>
<text x="197.6" y="65.2">26</text>
<text x="202.7" y="65.8">IO4</text>
<text x="202.7" y="64.5">IO0</text>
<text x="202.7" y="63.2">IO2</text>
<text x="202.7" y="62">IO15</text>
<text x="206.9" y="63" transform="rotate(-90 206.9 63)">G R</text>
<text x="73.5" y="67.2">B5</text>
<text x="73.5" y="68.5">B4A9</text>
<text x="73.5" y="69.8">B1A12</text>
<text x="78.6" y="70.4">GND</text>
<text x="78.6" y="69.1">+5V</text>
<text x="102.1" y="71.8">PMBT3904,215</text>
<text x="108.1" y="69.9">1k</text>
<text x="122.7" y="68.7">DTR</text>
<text x="128.8" y="68.8">100nF</text>
<text x="134.8" y="66.8">D-</text>
<text x="140.4" y="66.2">6</text>
<text x="140.4" y="67.5">7</text>
<text x="140.4" y="68.7">8</text>
<text x="142.1" y="71.3">CH340C</text>
<text x="142.9" y="66.8">UD-</text>
<text x="142.9" y="68.1">NC</text>
<text x="142.9" y="69.3">NC</text>
<text x="146.4" y="68.1">DSR#</text>
<text x="146.6" y="69.3">CTS#</text>
<text x="147.6" y="66.8">RI#</text>
<text x="151.1" y="66.2">11</text>
<text x="151.1" y="67.5">10</text>
<text x="151.1" y="68.7">9</text>
<text x="156.2" y="67.4">100nF</text>
<text x="170.5" y="71.4" transform="rotate(-90 170.5 71.4)">Digital inputs</text>
<text x="172.6" y="70.5" transform="rotate(-90 172.6 70.5)">keypad 3*4</text>
<text x="173.7" y="67.1">IO32</text>
<text x="173.7" y="68.3">IO33</text>
<text x="173.7" y="69.6">IO25</text>
<text x="173.7" y="70.9">IO26</text>
<text x="179.9" y="69">10</text>
<text x="179.9" y="70.3">11</text>
<text x="179.9" y="71.5">12</text>
<text x="180.5" y="66.5">8</text>
<text x="180.5" y="67.7">9</text>
<text x="183" y="67.1">IO32</text>
<text x="183" y="68.3">IO33</text>
<text x="183" y="69.6">IO25</text>
<text x="183" y="70.9">IO26</text>
<text x="193.4" y="67.1">IO16</text>
<text x="193.4" y="68.3">IO17</text>
<text x="193.4" y="70.9">IO18</text>
<text x="194" y="69.6">IO5</text>
<text x="197.6" y="66.5">27</text>
<text x="197.6" y="67.7">28</text>
<text x="197.6" y="69">29</text>
<text x="197.6" y="70.3">30</text>
<text x="197.6" y="71.5">31</text>
<text x="202.7" y="70.9">IO18</text>
<text x="202.7" y="69.6">IO5</text>
<text x="202.7" y="68.3">IO17</text>
<text x="202.7" y="67.1">IO16</text>
<text x="206.9" y="71.9" transform="rotate(-90 206.9 71.9)">Display 595</text>
<text x="69.6" y="72.3">USB TYPE C</text>
<text x="92.7" y="76.3" transform="rotate(-90 92.7 76.3)">VCC</text>
<text x="169.3" y="73.2">Transis</text>
<text x="170.1" y="74.4">Relay</text>
<text x="170.9" y="77.2">Triac IO13</text>
<text x="173.7" y="75.9">GND</text>
<text x="173.7" y="72.1">IO27</text>
<text x="173.7" y="73.4">IO14</text>
<text x="173.7" y="74.7">IO12</text>
<text x="179.9" y="72.8">13</text>
<text x="179.9" y="74.1">14</text>
<text x="179.9" y="75.4">15</text>
<text x="179.9" y="76.6">16</text>
<text x="179.9" y="77.9">17</text>
<text x="183" y="72.1">IO27</text>
<text x="183" y="73.4">IO14</text>
<text x="183" y="74.7">IO12</text>
<text x="183" y="75.9">GND_2</text>
<text x="183" y="77.2">IO13</text>
<text x="192.9" y="75.9">RXD0</text>
<text x="193" y="77.2">TXD0</text>
<text x="193.4" y="72.1">IO19</text>
<text x="193.4" y="74.7">IO21</text>
<text x="194.2" y="73.4">NC</text>
<text x="197.6" y="72.8">32</text>
<text x="197.6" y="74.1">33</text>
<text x="197.6" y="75.4">34</text>
<text x="197.6" y="76.6">35</text>
<text x="197.6" y="77.9">36</text>
<text x="202.7" y="77.2">Tx</text>
<text x="202.7" y="75.9">Rx</text>
<text x="202.7" y="74.7">SDA IO21</text>
<text x="202.7" y="72.1">IO19</text>
<text x="98.1" y="80.6" transform="rotate(-90 98.1 80.6)">IO0</text>
<text x="122" y="83.4">RTS</text>
<text x="135.1" y="78.7" transform="rotate(-90 135.1 78.7)">+5V</text>
<text x="136.7" y="82.7">3</text>
<text x="138.4" y="80">LD1117S33</text>
<text x="139.2" y="83.3">IN</text>
<text x="145.9" y="83.3">OUT</text>
<text x="150" y="82.7">2/4</text>
<text x="172.8" y="83.2" transform="rotate(-90 172.8 83.2)">whitout use</text>
<text x="179.9" y="79.2">18</text>
<text x="179.9" y="80.4">19</text>
<text x="182.2" y="83">ESP-32s</text>
<text x="183" y="78.5">SHD/SHD2</text>
<text x="183" y="79.8">SWP/SD3</text>
<text x="183" y="81">SCS/CMD</text>
<text x="192.2" y="81">GND_3</text>
<text x="193.4" y="78.5">IO22</text>
<text x="193.4" y="79.8">IO23</text>
<text x="197.6" y="79.2">37</text>
<text x="197.6" y="80.4">38</text>
<text x="202.7" y="81">GND</text>
<text x="202.7" y="79.8">IO23</text>
<text x="202.7" y="78.5">SCL</text>
<text x="205.6" y="78.4">IO22</text>
<text x="205.7" y="79.7">B</text>
<text x="83.5" y="87.4">1</text>
<text x="85.3" y="89.4">RST</text>
<text x="90.5" y="87.4">2</text>
<text x="93.6" y="84.2">10k</text>
<text x="102.9" y="86.1">PMBT3904,215</text>
<text x="107.7" y="84.7">1k</text>
<text x="142.5" y="85.9">GND</text>
<text x="142.7" y="89">1</text>
<text x="93.3" y="90">BOOT</text>
<text x="130" y="90.3">100nF</text>
<text x="147.8" y="90">100nF</text>
<text x="177.8" y="93.9" transform="rotate(-90 177.8 93.9)">+5V</text>
<text x="107.8" y="99.4">+5V</text>
<text x="204.1" y="100.9">OLED 128X64</text>
<text x="72.3" y="106">100k</text>
<text x="178.5" y="106.2">A</text>
<text x="178.7" y="102.6">470</text>
<text x="183" y="106.2">K</text>
<text x="193.3" y="106.8">BAT</text>
<text x="205.2" y="105.6" transform="rotate(-90 205.2 105.6)">1</text>
<text x="206.5" y="105.6" transform="rotate(-90 206.5 105.6)">2</text>
<text x="207.8" y="105.6" transform="rotate(-90 207.8 105.6)">3</text>
<text x="209" y="105.6" transform="rotate(-90 209 105.6)">4</text>
<text x="56.6" y="113.6">TBLOCK-M2</text>
<text x="60.6" y="111">1</text>
<text x="60.6" y="109.8">2</text>
<text x="72.3" y="110.3">100k</text>
<text x="80.8" y="109.6">1</text>
<text x="80.8" y="110.9">2</text>
<text x="80.8" y="112.2">3</text>
<text x="83.3" y="110.2">ANODE_CATHODE</text>
<text x="83.3" y="111.5">NO_PIN_1</text>
<text x="83.3" y="112.8">CATHODE_ANODE</text>
<text x="94.7" y="110.2">COLLECTOR</text>
<text x="96" y="111.5">NO_PIN_2</text>
<text x="96.5" y="112.8">EMITTER</text>
<text x="103" y="109.6">6</text>
<text x="103" y="110.9">5</text>
<text x="103" y="112.2">4</text>
<text x="180.3" y="108.8">1N4148W</text>
<text x="188.3" y="111.6">10uF</text>
<text x="205.8" y="112.4" transform="rotate(-90 205.8 112.4)">GND</text>
<text x="207.1" y="112" transform="rotate(-90 207.1 112)">+5V</text>
<text x="208.4" y="112.1" transform="rotate(-90 208.4 112.1)">SCL</text>
<text x="209.6" y="112.3" transform="rotate(-90 209.6 112.3)">SDA</text>
<text x="72.3" y="114.9">100k</text>
<text x="72.3" y="119.2">100k</text>
<text x="82.5" y="114.8">TLP184_GR-TPL_SE</text>
<text x="102.9" y="116.7">47uF</text>
<text x="109.1" y="116.7">47uF</text>
<text x="115.2" y="116.7">100nF</text>
<text x="124.5" y="117.1">10k</text>
<text x="127.9" y="114">1k</text>
<text x="52.5" y="123.4">LM35</text>
<text x="187.2" y="125.6" transform="rotate(-90 187.2 125.6)">1</text>
<text x="187.2" y="121.2" transform="rotate(-90 187.2 121.2)">2</text>
<text x="189" y="125.2">3V</text>
<text x="190.1" y="120.3">BAT</text>
<text x="51.1" y="128.5" transform="rotate(-90 51.1 128.5)">3</text>
<text x="55.5" y="129.5" transform="rotate(-90 55.5 129.5)">VOUT</text>
<text x="58.6" y="126.6" transform="rotate(90 58.6 126.6)">27.0</text>
<text x="63.7" y="127.3" transform="rotate(-90 63.7 127.3)">1</text>
<text x="68.7" y="128">+5V</text>
<text x="54.9" y="132" transform="rotate(-90 54.9 132)">2</text>
<text x="59.3" y="137.7">3</text>
<text x="60.8" y="133.1">LM35</text>
<text x="54.8" y="142.8">CONNX3_MINI</text>
<text x="56.8" y="140.8">1</text>
<text x="56.8" y="139.6">2</text>
<text x="56.8" y="138.3">3</text>
<text x="59.3" y="140.3">1</text>
<text x="59.3" y="139">2</text>
<text x="64.3" y="139.6">dht22</text>
<text x="64.3" y="138.3">+5V</text>
<text x="56.8" y="148.8">3</text>
<text x="59.3" y="149.5">2</text>
<text x="59.3" y="148.3">3</text>
<text x="64.3" y="148.8">+5V</text>
<text x="97.2" y="147">1</text>
<text x="97.2" y="148.3">2</text>
<text x="103.4" y="146.3">1</text>
<text x="103.4" y="148.9">2</text>
<text x="105.9" y="146.9">AC1</text>
<text x="105.9" y="149.5">AC2</text>
<text x="110.2" y="146.9">+VO</text>
<text x="110.4" y="149.5">-VO</text>
<text x="114.2" y="146.3">4</text>
<text x="114.2" y="148.9">3</text>
<text x="119.1" y="148.9">B330A-13-F</text>
<text x="138.3" y="149.9">LD1117DT50</text>
<text x="163.1" y="146.3">1</text>
<text x="163.1" y="148.9">5</text>
<text x="163.6" y="144.7">LM2576-3,3</text>
<text x="165.6" y="146.9">VIN</text>
<text x="165.6" y="149.5">ON/OFF</text>
<text x="172.3" y="149.5">OUT</text>
<text x="173.1" y="146.9">FB</text>
<text x="176.4" y="146.3">4</text>
<text x="176.4" y="148.9">2</text>
<text x="54.8" y="153.3">CONNX3_MINI</text>
<text x="56.8" y="151.4">1</text>
<text x="56.8" y="150.1">2</text>
<text x="59.3" y="150.8">1</text>
<text x="64.3" y="150.1">mq135</text>
<text x="93.2" y="150.8">TBLOCK-M2</text>
<text x="105.2" y="151.5">HLKPM01</text>
<text x="128.8" y="151.5" transform="rotate(-90 128.8 151.5)">+</text>
<text x="131.1" y="155.5">470uF</text>
<text x="136.6" y="152.7">2</text>
<text x="139.1" y="153.3">IN</text>
<text x="142.3" y="155.9">GND</text>
<text x="145.8" y="153.3">OUT</text>
<text x="149.9" y="152.7">3</text>
<text x="153.4" y="154.2" transform="rotate(-90 153.4 154.2)">+</text>
<text x="158.4" y="153.3">+5V</text>
<text x="166.5" y="150.8">TAB</text>
<text x="166.6" y="153.9">6</text>
<text x="171.4" y="150.8">GND</text>
<text x="171.7" y="153.9">3</text>
<text x="182" y="150.2">100u</text>
<text x="190.1" y="155.8" transform="rotate(-90 190.1 155.8)">-</text>
<text x="190.1" y="150.4" transform="rotate(-90 190.1 150.4)">+</text>
<text x="192.4" y="154.4">220uF</text>
<text x="198.4" y="150.5" transform="rotate(-90 198.4 150.5)">1</text>
<text x="200.7" y="154.5">1000uF</text>
<text x="209.6" y="153.8" transform="rotate(-90 209.6 153.8)">A</text>
<text x="209.9" y="150.6">1k</text>
<text x="56.8" y="161.7">1</text>
<text x="56.8" y="160.4">2</text>
<text x="56.8" y="159.1">3</text>
<text x="59.3" y="161.1">1</text>
<text x="59.3" y="159.8">2</text>
<text x="59.3" y="158.5">3</text>
<text x="64.3" y="160.4">ANLG A</text>
<text x="64.3" y="159.1">+5V</text>
<text x="120.8" y="156.2">100nF</text>
<text x="128.8" y="156.9" transform="rotate(-90 128.8 156.9)">-</text>
<text x="142.6" y="159">1</text>
<text x="153.4" y="159.6" transform="rotate(-90 153.4 159.6)">-</text>
<text x="155.7" y="158.2">220uF</text>
<text x="181.2" y="156.7">B330A-13-F</text>
<text x="198.4" y="156.2" transform="rotate(-90 198.4 156.2)">2</text>
<text x="209.6" y="159.6" transform="rotate(-90 209.6 159.6)">C</text>
<text x="54.8" y="163.6">CONNX3_MINI</text>
<text x="56.8" y="173.1">1</text>
<text x="56.8" y="171.8">2</text>
<text x="56.8" y="170.6">3</text>
<text x="59.3" y="172.5">1</text>
<text x="59.3" y="171.2">2</text>
<text x="59.3" y="170">3</text>
<text x="64.3" y="171.8">ANLG B</text>
<text x="64.3" y="170.6">+5V</text>
<text x="54.8" y="175">CONNX3_MINI</text>
<text x="56.9" y="180">4</text>
<text x="59.4" y="179.4">4</text>
<text x="64.4" y="180">+5V</text>
<text x="82.5" y="176.3" transform="rotate(-90 82.5 176.3)">1</text>
<text x="87.2" y="176.7">LDR</text>
<text x="155.2" y="179.7">TITULO:</text>
<text x="155.2" y="176.9">FILE NAME:</text>
<text x="186.7" y="176.7">FECHA:</text>
<text x="54.9" y="185.8">B4BXHA</text>
<text x="56.9" y="183.8">1</text>
<text x="56.9" y="182.5">2</text>
<text x="56.9" y="181.2">3</text>
<text x="59.4" y="183.2">1</text>
<text x="59.4" y="181.9">2</text>
<text x="59.4" y="180.6">3</text>
<text x="64.4" y="181.2">A0</text>
<text x="64.4" y="182.5">B0</text>
<text x="67.9" y="182.4" transform="rotate(-90 67.9 182.4)">RS485</text>
<text x="82.5" y="184.5" transform="rotate(-90 82.5 184.5)">2</text>
<text x="84.8" y="180.3">TORCH_LDR</text>
<text x="155.1" y="182.3">Lugar:Ministerio de Educación Tucumán - Dir. de Informática</text>
<text x="155.2" y="184.8">BY:</text>
<text x="158" y="184.8">Ing. Fernando Gambino</text>
<text x="177.8" y="184.9">REV: 2.0</text>
<text x="186.8" y="180.6">TIME: 23:34:34</text>
<text x="57.1" y="191.4">4</text>
<text x="59.6" y="190.8">4</text>
<text x="64.5" y="191.4">+5V</text>
<text x="55" y="197.2">B4BXHA</text>
<text x="57.1" y="195.2">1</text>
<text x="57.1" y="193.9">2</text>
<text x="57.1" y="192.7">3</text>
<text x="59.6" y="194.6">1</text>
<text x="59.6" y="193.3">2</text>
<text x="59.6" y="192.1">3</text>
<text x="64.5" y="192.7">A1</text>
<text x="64.5" y="193.9">B1</text>
<text x="68" y="193.8" transform="rotate(-90 68 193.8)">RS485</text>
</g>
<text font-size=".7" x="155.2" y="186.2">Descripción: Sist. de Monitoreo IoT Multiparamétrico p/Sala Servidor.</text>
</svg>
